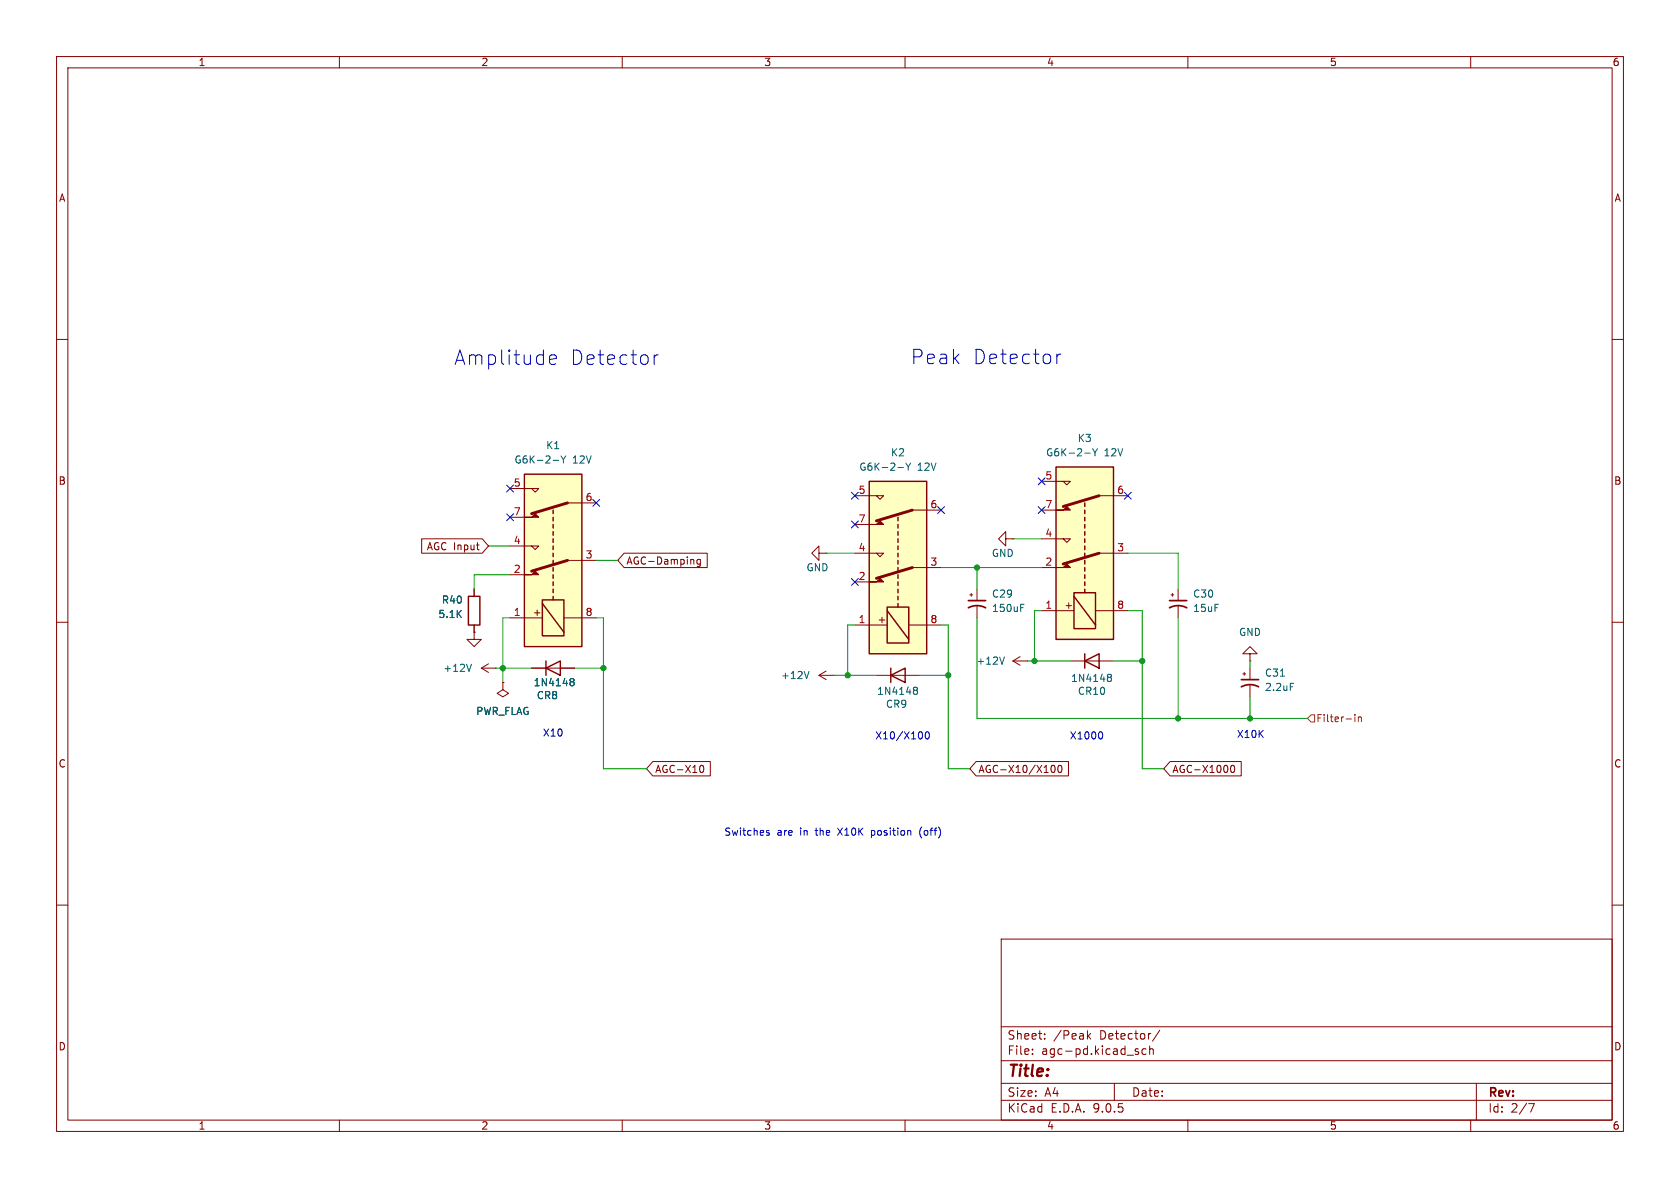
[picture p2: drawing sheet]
<svg xmlns="http://www.w3.org/2000/svg" width="297mm" height="210mm" viewBox="0 0 297 210" stroke-linecap="round" stroke-linejoin="round" font-family="sans-serif">
<g fill="none" stroke="#840000" stroke-width=".18">
<path d="M10 10h277v190h-277zM12 12h273v186h-273zM60 10v2M110 10v2M160 10v2M210 10v2M260 10v2M10 60h2M285 60h2M10 110h2M144.8 119.4l1.2 .7M144.8 119.4h2.5"/>
<path d="M146 118.6l-1.2 .8M147.3 119.4h.1M171.4 105.2h.6M171.7 104.9v.5M172.7 104.1v2.1M172.7 107.2v2M179.1 116.8l1.2 .8M179.1 116.8h2.5M180.3 116.1l-1.2 .7M181.6 116.8h.1M189.2 116.8h7.6M207 105.2h.5"/>
<path d="M207.3 104.9v.5M208.3 104.1v2.1M208.3 107.2v2M285 110h2M88.9 120.7v1.2l1 .7-1 .6-1-.6 1-.7M88.9 120.7h.1M10 160h2M177 166h108v32h-108zM285 160h2M60 198v2M110 198v2M160 198v2"/>
<path d="M177 194.5h108M177 191.5h108M177 187.5h108M177 181.5h108M182.5 186.3v.1M182.5 185.5v.1M184.7 183.6v.1M184.7 182.8v.1M192.4 183.1l.4 .6M192.8 182.7l-.6 .6M197 191.5v3M200.9 185.9l.3 .1 .1 .2-.2 .2h-.3"/>
<path d="M200.9 185.4l.3 .1M202.6 185.5l-.4-.1-.3 .3v.4l.1 .2h.6M203.2 185.5l.3-.1 .3 .1 .1 .9M203.2 184.9v1.5M205 182.1l-1.3 2M210 198v2M260 198v2M261 191.5v6.5M270.2 195.1h1l-.6 1.5"/>
</g>
<path d="M171.2 107.4a3.2 3.2 0 0 1 3 0M171.2 106.2h3M206.8 107.4a3.2 3.2 0 0 1 3 0M206.8 106.2h3" fill="none" stroke="#840000" stroke-width=".3"/>
<path d="M143 118.7l-.4 1.3M177.6 116.1l-.5 1.3M180.5 107.4h.4M180.5 106.8h.6M195.9 119.7h.1M195.9 119.3l.3-.1 .2 .1 .1 .2-.3 .2M196 119.7h.2M196 119.7l-.1 .1M196.2 119.7l.3 .3-.1 .3-.2 .2-.3-.1" fill="none" stroke="#006464" stroke-width=".18"/>
<path d="M191.8 116.8l2.5-1.2v2.5zM191.8 115.6v2.5" fill="none" stroke="#840000" stroke-width=".25"/>
<path d="M92.7 83.8h10.2v30.5h-10.2z" fill="#ffffc2"/>
<g fill="none" stroke="#840000" stroke-width=".25">
<path d="M92.7 83.8h10.2v30.5h-10.2zM97.8 90.2v.6M97.8 91.4v.7M97.8 92.7v.6M97.8 94v.6M97.8 95.3v.6M97.8 96.5v.7M97.8 97.8v.6M97.8 99.1v.6M95.9 106h3.8v6.4h-3.8zM95.9 106.7l3.8 5.1M97.8 100.3v.7"/>
<path d="M97.8 101.6v.6M97.8 102.9v.6M97.8 104.1v.7M97.8 105.4v.6"/>
</g>
<path d="M90.2 96.5h5l-.6 .7-.6-.7M90.2 86.4h5l-.6 .6-.6-.6M90.2 91.4h2.5M100.3 99.1h5.1M100.3 88.9h5.1M90.2 109.2h5.7M90.2 101.6h2.5M99.7 109.2h5.7" fill="none" stroke="#840000" stroke-width=".18"/>
<g fill="#840000" stroke="#840000" stroke-width=".18">
<path d="M92.7 101.6h1.3l.6-.6 .6 .6z"/>
<path d="M92.7 91.4h1.3l.6-.6 .6 .6z"/>
</g>
<path d="M100.3 99.1l-6.3 1.9M100.3 88.9l-6.3 1.9" fill="none" stroke="#840000" stroke-width=".51"/>
<path d="M97.8 81.4h1M99.2 80.6l.4 .7M99.6 81.3v.6M100 80.6l-.4 .7" fill="none" stroke="#006464" stroke-width=".18"/>
<path d="M186.7 82.6h10.1v30.4h-10.1z" fill="#ffffc2"/>
<g fill="none" stroke="#840000" stroke-width=".25">
<path d="M186.7 82.6h10.1v30.4h-10.1zM191.8 88.9v.6M191.8 90.2v.6M191.8 91.4v.7M191.8 92.7v.6M191.8 94v.6M191.8 95.3v.6M191.8 96.5v.7M191.8 97.8v.6M191.8 99.1v.6M82.8 105.4h2v5.1h-2zM157.5 119.4l2.5-1.3v2.6z"/>
<path d="M157.5 118.1v2.6M189.9 104.8h3.8v6.3h-3.8zM189.9 105.4l3.8 5.1M191.8 100.3v.7M191.8 101.6v.6M191.8 102.9v.6M191.8 104.1v.7"/>
</g>
<g fill="none" stroke="#840000" stroke-width=".18">
<path d="M184.1 95.3h5.1l-.6 .6-.6-.6M184.1 85.1h5.1l-.6 .6-.6-.6M184.1 90.2h2.6M194.3 97.8h5.1M194.3 87.6h5.1M83.8 111.8v1.2h-1.3l1.3 1.3 1.3-1.3h-1.3M83.8 111.8h.1M83.8 104.1v1.3M83.8 110.5v1.3M85.1 118.1l1.3 .8M85.1 118.1h2.5M86.4 117.3l-1.3 .8"/>
<path d="M87.6 118.1h.1M154.9 119.4h7.7M184.1 108h5.8M184.1 100.3h2.6M193.7 108h5.7M221 115.6h1.2l-1.2-1.3-1.3 1.3h1.3v1.2M221 116.8h.1"/>
</g>
<g fill="#840000" stroke="#840000" stroke-width=".18">
<path d="M186.7 100.3h1.3l.6-.6 .6 .6z"/>
<path d="M186.7 90.2h1.3l.6-.7 .6 .7z"/>
</g>
<path d="M194.3 97.8l-6.3 1.9M194.3 87.6l-6.3 1.9" fill="none" stroke="#840000" stroke-width=".51"/>
<path d="M193.2 79.3l.4 .7M193.6 80v.6M194 79.3l-.4 .7M191.8 80.1h.9M83.3 117.4l-.4 1.3M161.6 122h.1M161.6 121.5h.4l.1 .1 .1 .2-.2 .2M161.7 122h.3M161.7 122l-.1 .1M162 122l.2 .3-.1 .3-.1 .2-.4-.1" fill="none" stroke="#006464" stroke-width=".18"/>
<path d="M153.7 85.1h10.1v30.5h-10.1z" fill="#ffffc2"/>
<g fill="none" stroke="#840000" stroke-width=".25">
<path d="M153.7 85.1h10.1v30.5h-10.1zM158.7 91.4v.7M158.7 92.7v.6M158.7 94v.6M158.7 95.3v.6M158.7 96.5v.7M158.7 97.8v.6M158.7 99.1v.6M96.5 118.1l2.6-1.3v2.6zM96.5 116.8v2.6M156.8 107.3h3.9v6.4h-3.9zM156.8 108l3.9 5"/>
<path d="M158.7 100.3v.7M158.7 101.6v.6M158.7 102.9v.6M158.7 104.1v.7M158.7 105.4v.6M158.7 106.7v.6"/>
</g>
<g fill="none" stroke="#840000" stroke-width=".18">
<path d="M74.5 95.2h10.7l1.2 1.3-1.2 1.3h-10.7zM84.2 96.3h.5M84.6 97.2h.1M110.3 97.8h14.7v2.5h-14.7l-1.1-1.2zM123.8 98.9v1l-.2 .3-.3-.1M123.8 98.9h-.4l-.2 .2 .1 .6h.5M144.8 97.8v-1.3l-1.3 1.3 1.3 1.3v-1.3h1.2M146 97.8h.1M151.1 97.8h5.1l-.6 .6-.7-.6M151.1 87.6h5.1l-.6 .7-.7-.7M151.1 92.7h2.6M161.3 90.2h5.1"/>
<path d="M177.8 95.3v-1.3l-1.3 1.3 1.3 1.2v-1.2h1.3M179.1 95.3h.1M83.8 111.8h.1M83.8 104.1v1.3M83.8 110.5v1.3M94 118.1h7.6M151.1 110.5h5.7M151.1 102.9h2.6M160.7 110.5h5.7M161.3 100.3h5.1M219.7 119.1h.5M220 118.9v.5"/>
<path d="M221 118.1v2M88.9 120.7h.1M115.4 134.6h10.2v2.6h-10.2l-1.1-1.3zM123.8 135.4l.2-.1a.68 .68 0 0 1 .4 .6 .68 .68 0 0 1-.4 .7l-.2-.2M172.6 134.6h16.3v2.6h-16.3l-1.2-1.3zM185.9 135.4l.2-.1a.68 .68 0 0 1 .4 .6 .68 .68 0 0 1-.4 .7l-.2-.2-.1-.3zM187.1 135.4l.2-.1a.68 .68 0 0 1 .5 .6 .68 .68 0 0 1-.5 .7l-.2-.2-.1-.3zM206.9 134.6h12.5v2.6h-12.5l-1.2-1.3zM217.7 135.4l.2-.1a.68 .68 0 0 1 .4 .6 .68 .68 0 0 1-.4 .7l-.2-.2-.2-.3zM221 121.2v2"/>
</g>
<g fill="#840000" stroke="#840000" stroke-width=".18">
<path d="M153.7 102.9h1.2l.7-.7 .6 .7z"/>
<path d="M153.7 92.7h1.2l.7-.6 .6 .6z"/>
</g>
<path d="M161.3 90.2l-6.4 1.9M161.3 100.3l-6.4 1.9" fill="none" stroke="#840000" stroke-width=".51"/>
<path d="M158.7 82.6h1M160.1 81.9l.5 .6M160.6 82.5v.6M161 81.9l-.4 .6M226.4 119.5h.7M100.9 120.4l.1 .1M100.9 120h.3l.2 .1 .1 .2-.3 .2M101 120.5h.2M101 120.5l-.1 .1M101.2 120.5l.3 .2-.1 .4-.2 .1h-.3M228.1 120.8h.6" fill="none" stroke="#006464" stroke-width=".18"/>
<path d="M219.5 121.4a3.2 3.2 0 0 1 3 0M219.5 120.1h3" fill="none" stroke="#840000" stroke-width=".3"/>
<path d="M231.8 126.4h.6v1.2h-.6l-.7-.6zM239.5 126.3v.1M239.5 126.7v.9M240.1 126.7v.9M240.1 126.9l.2-.2 .3 .1 .1 .8" fill="none" stroke="#725600" stroke-width=".18"/>
<g fill="none" stroke="#009600" stroke-width=".18">
<path d="M86.4 96.5h3.8M105.4 99.1h3.8M146 97.8h5.1M179.1 95.3h5M199.4 97.8h8.9v6.3M87.6 118.1h6.4M90.2 109.2h-1.3v11.5M90.2 101.6h-6.4v2.5M101.6 118.1h5.1M105.4 109.2h1.3v26.7h7.6M147.3 119.4h7.6M151.1 110.5h-1.2v8.9"/>
<path d="M162.6 119.4h5M166.4 110.5h1.2v25.4h3.8M166.4 100.3h17.7M172.7 100.3v3.8M172.7 109.2v17.8h58.4M181.6 116.8h7.6M184.1 108h-1.2v8.8M196.8 116.8h5.1M199.4 108h2.5v27.9h3.8M208.3 109.2v17.8M221 116.8v1.3M221 123.2v3.8"/>
</g>
<g fill="none" stroke="#000084" stroke-width=".18">
<path d="M89.6 85.8l1.2 1.2M89.6 90.8l1.2 1.2M90.8 85.8l-1.2 1.2M90.8 90.8l-1.2 1.2M104.8 88.3l1.2 1.2M106 88.3l-1.2 1.2M150.5 87l1.2 1.2M150.5 92.1l1.2 1.2M151.7 87l-1.2 1.2M151.7 92.1l-1.2 1.2M165.8 89.6l1.2 1.2M167 89.6l-1.2 1.2"/>
<path d="M183.5 84.5l1.3 1.2M183.5 89.6l1.3 1.2M184.8 84.5l-1.3 1.2M184.8 89.6l-1.3 1.2M198.8 87l1.2 1.2M200 87l-1.2 1.2M150.5 102.3l1.2 1.2M151.7 102.3l-1.2 1.2"/>
</g>
<g fill="none" stroke="#0000c2" stroke-width=".18">
<path d="M97.2 63.6l1.2-.3-.2-.5-.7-.1-.3 .4v1l.1 .2 .2 .1 .7-.1M115.7 62.7v1.7M116.4 62.7a.65 .65 0 0 0-.7 .5M186.8 62.6v1.7M187.6 62.6a.65 .65 0 0 0-.8 .5M162.9 129.4l.2 .4-.2 .8M163.7 129.5l.2-.1a.68 .68 0 0 1 .4 .6 .68 .68 0 0 1-.4 .6l-.2-.1-.1-.4zM194.6 129.4a.79 .79 0 0 1 0 1.2M135.6 147.2l.4 .1v.2l-.1 .1h-.4M135.6 146.9h.4M154.1 146.8v1.3M154.1 147.6h.1"/>
<path d="M154.2 146.8l-.1 .1M163 146.2a1.46 1.46 0 0 0 0 1.9"/>
</g>
<g fill="#009600" stroke="#009600" stroke-width=".18">
<circle cx="182.9" cy="116.8" r=".46"/>
<circle cx="201.9" cy="116.8" r=".46"/>
<circle cx="167.6" cy="119.4" r=".46"/>
<circle cx="172.7" cy="100.3" r=".46"/>
<circle cx="149.9" cy="119.4" r=".46"/>
<circle cx="106.7" cy="118.1" r=".46"/>
<circle cx="88.9" cy="118.1" r=".46"/>
<circle cx="221" cy="127" r=".46"/>
<circle cx="208.3" cy="127" r=".46"/>
</g>
<g font-size="3.5" fill="#0000c2">
<text x="80.2" y="64.7">Amplitude</text>
<text x="100.8" y="64.7">Detector</text>
<text x="161" y="64.6">Peak</text>
<text x="171.9" y="64.6">Detector</text>
</g>
<text font-size="2.8" fill="#840000" x="178" y="190.9">Title:</text>
<g font-size="2.1" fill="#840000">
<text x="178" y="184">Sheet:</text>
<text x="186.2" y="184">/Peak</text>
<text x="194.5" y="184">Detector/</text>
<text x="178" y="186.7">File:</text>
<text x="184.1" y="186.7">agc-pd.kicad_sch</text>
<text x="178" y="196.9">KiCad</text>
<text x="178" y="194.1">Size:</text>
<text x="184.7" y="194.1">A4</text>
<text x="185.7" y="196.9">E.D.A.</text>
<text x="193.3" y="196.9">9.0.5</text>
<text x="200" y="194.1">Date:</text>
<text x="263" y="194.3">Rev:</text>
<text x="263" y="196.9">Id:</text>
<text x="267.1" y="196.9">2/7</text>
</g>
<g font-size="1.8" fill="#840000">
<text x="35" y="11.9">1</text>
<text x="85" y="11.9">2</text>
<text x="135" y="11.9">3</text>
<text x="185" y="11.9">4</text>
<text x="235" y="11.9">5</text>
<text x="285" y="11.9">6</text>
<text x="10.3" y="35.9">A</text>
<text x="285.3" y="35.9">A</text>
<text x="10.3" y="85.9">B</text>
<text x="285.3" y="85.9">B</text>
<text x="75.4" y="97.5">AGC Input</text>
<text x="110.6" y="100">AGC-Damping</text>
<text x="189.7" y="107.9" transform="rotate(-90 189.7 107.9)">+</text>
<text x="95.7" y="109.2" transform="rotate(-90 95.7 109.2)">+</text>
<text x="156.7" y="110.5" transform="rotate(-90 156.7 110.5)">+</text>
<text x="10.3" y="135.9">C</text>
<text x="115.7" y="136.8">AGC-X10</text>
<text x="172.9" y="136.8">AGC-X10/X100</text>
<text x="207.2" y="136.8">AGC-X1000</text>
<text x="285.3" y="135.9">C</text>
<text x="10.3" y="185.9">D</text>
<text x="285.3" y="185.9">D</text>
<text x="35" y="199.9">1</text>
<text x="85" y="199.9">2</text>
<text x="135" y="199.9">3</text>
<text x="185" y="199.9">4</text>
<text x="235" y="199.9">5</text>
<text x="285" y="199.9">6</text>
</g>
<g font-size="1.8" fill="#006464">
<text x="90.9" y="82.1">G6K-2-Y</text>
<text x="96.4" y="79.6">K1</text>
<text x="101.2" y="82.1">12V</text>
<text x="151.8" y="83.4">G6K-2-Y</text>
<text x="157.4" y="80.9">K2</text>
<text x="162.2" y="83.4">12V</text>
<text x="184.8" y="80.9">G6K-2-Y</text>
<text x="190.4" y="78.3">K3</text>
<text x="195.2" y="80.9">12V</text>
<text x="142.5" y="101.2">GND</text>
<text x="175.2" y="98.7">GND</text>
<text x="78" y="106.9">R40</text>
<text x="175.3" y="105.8">C29</text>
<text x="210.8" y="105.8">C30</text>
<text x="77.4" y="109.4">5.1K</text>
<text x="175.3" y="108.4">150uF</text>
<text x="210.8" y="108.4">15uF</text>
<text x="218.9" y="112.6">GND</text>
<text x="78.3" y="119">+12V</text>
<text x="172.5" y="117.7">+12V</text>
<text x="223.5" y="119.8">C31</text>
<text x="94.3" y="121.5">1N4148</text>
<text x="94.8" y="123.8">CR8</text>
<text x="138" y="120.2">+12V</text>
<text x="155" y="123">1N4148</text>
<text x="156.5" y="125.3">CR9</text>
<text x="189.2" y="120.8">1N4148</text>
<text x="190.5" y="123">CR10</text>
<text x="223.5" y="122.4">2.2uF</text>
<text x="84.1" y="126.6">PWR_FLAG</text>
</g>
<g font-size="1.8" fill="#a90000">
<text x="90.7" y="86.1">5</text>
<text x="103.4" y="88.6">6</text>
<text x="151.7" y="87.4">5</text>
<text x="164.4" y="89.9">6</text>
<text x="184.7" y="89.9">7</text>
<text x="184.7" y="84.8">5</text>
<text x="197.4" y="87.4">6</text>
<text x="90.7" y="91.2">7</text>
<text x="151.7" y="92.5">7</text>
<text x="184.7" y="95">4</text>
<text x="90.7" y="101.3">2</text>
<text x="90.7" y="96.3">4</text>
<text x="103.4" y="98.8">3</text>
<text x="151.7" y="97.5">4</text>
<text x="164.4" y="100.1">3</text>
<text x="184.7" y="100.1">2</text>
<text x="197.4" y="97.5">3</text>
<text x="151.7" y="102.6">2</text>
<text x="184.7" y="107.7">1</text>
<text x="197.4" y="107.7">8</text>
<text x="90.7" y="109">1</text>
<text x="103.4" y="109">8</text>
<text x="151.7" y="110.2">1</text>
<text x="164.4" y="110.2">8</text>
</g>
<g font-size="1.8" fill="#0000c2">
<text x="95.9" y="130.4">X10</text>
<text x="154.6" y="130.9">X10/X100</text>
<text x="189" y="130.9">X1000</text>
<text x="218.6" y="130.7">X10K</text>
<text x="128" y="147.9">Switches</text>
<text x="137.4" y="147.9">are</text>
<text x="141.5" y="147.9">in</text>
<text x="144.5" y="147.9">the</text>
<text x="148.6" y="147.9">X10K</text>
<text x="154.7" y="147.9">position</text>
<text x="163.4" y="147.9">(off)</text>
</g>
<text font-size="1.8" fill="#725600" x="232.6" y="127.9">Filter-in</text>
</svg>
